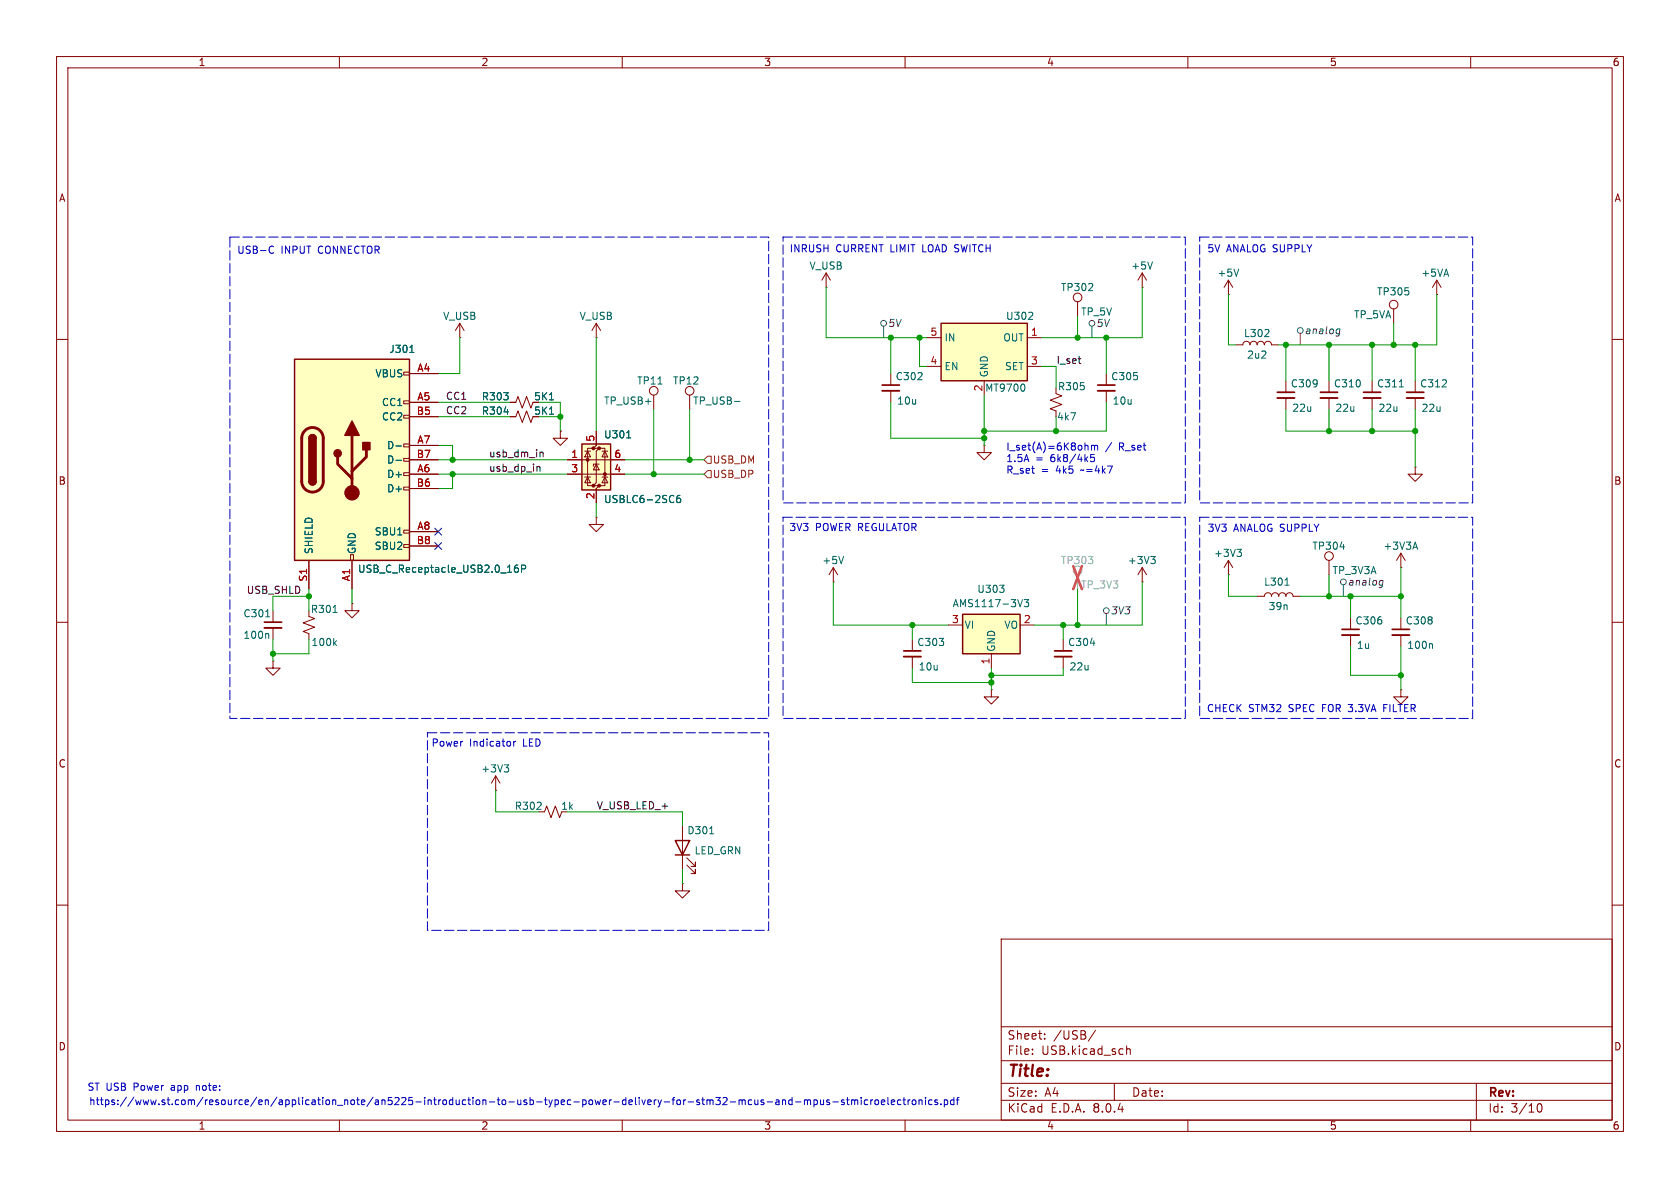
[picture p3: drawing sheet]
<svg xmlns="http://www.w3.org/2000/svg" width="297mm" height="210mm" viewBox="0 0 297 210" stroke-linecap="round" stroke-linejoin="round" font-family="sans-serif">
<g fill="none" stroke="#840000" stroke-width=".18">
<path d="M10 10h277v190h-277zM12 12h273v186h-273zM60 10v2M110 10v2M160 10v2M210 10v2M260 10v2M10 60h2M105.4 59.7h.1M105.4 57.2l.8 1.2M105.4 57.2v2.5M105.4 57.2l-.8 1.2"/>
<path d="M201.9 50.8h.1M201.9 48.3l-.7 1.2M201.9 48.3v2.5M201.9 48.3l.8 1.2M217.2 52.1h.1M217.2 49.5l-.8 1.3M217.2 49.5v2.6M217.2 49.5l.7 1.3M285 60h2M218.4 61h1.3a.64 .64 0 0 1 .6-.7 .64 .64 0 0 1 .7 .7 .64 .64 0 0 1 .6-.7 .64 .64 0 0 1 .6 .7 .64 .64 0 0 1 .7-.7 .64 .64 0 0 1 .6 .7 .64 .64 0 0 1 .7-.7 .64 .64 0 0 1 .6 .7h1.3M250.2 82.6v1.2h1.3l-1.3 1.3-1.3-1.3h1.3M250.2 82.6h.1"/>
<path d="M10 110h2M54.6 109l1 .3-2 .8 2 .8-2 .7 1 .4v1M147.3 102.9h.1M147.3 100.3l-.7 1.3M147.3 100.3v2.6M147.3 100.3l.8 1.3M238.8 109.2v2.1M238.8 112.3v2M247.6 109.2v2.1M247.6 112.3v2M285 110h2M247.6 121.9v1.3h1.3l-1.3 1.3-1.2-1.3h1.2"/>
<path d="M247.6 121.9h.1M10 160h2M285 160h2M177 166h108v32h-108zM60 198v2M110 198v2M160 198v2M177 194.5h108M177 191.5h108M177 187.5h108M177 181.5h108M182.5 186.3v.1"/>
<path d="M182.5 185.5v.1M184.7 183.6v.1M184.7 182.8v.1M193.7 182.1l-1.3 2M197 191.5v3M199.2 184.9v1.5M199.2 185.5l.2-.1 .3 .1 .1 .9M210 198v2M260 198v2M261 191.5v6.5M271.7 195.7l.2-.5 .2-.1a.8 .8 0 0 1 .5 .7 .8 .8 0 0 1-.5 .8l-.2-.1-.2-.5"/>
</g>
<path d="M203.7 46.3l-.4 1.3M219 47.6l-.4 1.2M223.6 59.5h.7M224.3 58.4v.4M149.1 98.4l-.4 1.2M58.9 108.3h.7M59.1 113.6l.4 .5M59.5 113.3l-.5 .5M253.1 113.8l.2 .2v.6" fill="none" stroke="#006464" stroke-width=".18"/>
<path d="M237.2 112.3h3.1M246.1 112.3h3.1" fill="none" stroke="#840000" stroke-width=".33"/>
<path d="M237.2 111.3h3.1M246.1 111.3h3.1" fill="none" stroke="#840000" stroke-width=".3"/>
<path d="M102.9 78.5h5v8.1h-5z" fill="#ffffc2"/>
<g fill="#840000" stroke="#840000" stroke-width=".18">
<circle cx="103.9" cy="81.3" r=".25"/>
<circle cx="104.9" cy="85.9" r=".25"/>
<circle cx="104.9" cy="79.2" r=".25"/>
<circle cx="105.9" cy="85.9" r=".25"/>
<circle cx="105.9" cy="79.2" r=".25"/>
<circle cx="106.9" cy="83.8" r=".25"/>
</g>
<g fill="none" stroke="#840000" stroke-width=".18">
<path d="M81.3 59.7h.1M81.3 57.2l.7 1.2M81.3 57.2v2.5M81.3 57.2l-.8 1.2M90.2 71.1h1l.4-1 .7 2 .8-2 .8 2 .3-1M90.2 73.7h1l.4-1.1 .7 2.1 .8-2.1 .8 2.1 .3-1M103.4 79.8h1M103.9 79.8l.5 1h-1zM104.9 79.2h-1v6.7h1M105.4 76.2v2.5l-.5 .5h1l-.5 .6v5.5l-.5 .6h1l-.5 .5v2.5M105.9 79.2h1v6.7h-1M106.4 79.8h1"/>
<path d="M106.9 79.8l.5 1h-1zM115.6 69.9v2.5M100.3 83.8h10.2M100.3 81.3h10.2M103.4 84.3h1M103.9 84.3l.5 1h-1zM105.4 82l.5 1.1h-1zM105.9 82h-1v.4M106.4 84.3h1M106.9 84.3l.5 1h-1zM48.3 108v2M48.3 111v2"/>
<path d="M62.2 106.7v1.3h1.3l-1.3 1.2-1.2-1.2h1.2M62.2 106.7h.1M161.3 113v2.1M161.3 116.1v2M188 113v2.1M188 116.1v2"/>
<circle cx="115.6" cy="69.1" r=".76"/>
<circle cx="121.9" cy="69.1" r=".76"/>
</g>
<path d="M102.9 78.5h5v8.1h-5z" fill="none" stroke="#840000" stroke-width=".25"/>
<path d="M89.1 72.8h.8M97.1 70.7h.8M97.1 73.2h.8M110.8 77.4h.7M116.3 67.9h.7M129.9 71h.9M120.2 87.6h-.3a.86 .86 0 0 0 0 1.2l.4-.1v-.4l-.2-.2h-.4l-.1 .2M47 109h.7M47.3 112l.2 .2v.6M192.8 113.7h.8" fill="none" stroke="#006464" stroke-width=".18"/>
<path d="M46.7 111h3.1M159.8 116.1h3M186.4 116.1h3.1" fill="none" stroke="#840000" stroke-width=".33"/>
<path d="M46.7 110h3.1M159.8 115.1h3M186.4 115.1h3.1" fill="none" stroke="#840000" stroke-width=".3"/>
<path d="M52.1 63.5h20.3v35.6h-20.3z" fill="#ffffc2"/>
<g fill="none" stroke="#840000" stroke-width=".18">
<path d="M190.5 53.3v2.6M254 52.1h.1M254 49.5l-.8 1.3M254 49.5v2.6M254 49.5l.8 1.3M71.4 78.5h1v.5h-1zM71.4 73.4h1v.5h-1zM71.4 70.9h1v.5h-1zM71.4 65.8h1v.5h-1zM72.4 66h5.1M72.4 71.1h5.1M72.4 78.7h5.1"/>
<path d="M72.4 73.7h5.1M99.1 76.2v1.3h1.2l-1.2 1.2-1.3-1.2h1.3M99.1 76.2h.1M174 78.7v1.3h1.3l-1.3 1.3-1.3-1.3h1.3M174 78.7h.1M186.7 69.6l1 .4-2 .7 2 .8-2 .8 1 .3M195.6 66v2.1M195.6 69.1v2M227.3 67.3v2M227.3 70.4v2M250.2 67.3v2M250.2 70.4v2"/>
<path d="M54.6 99.1v5M62 98h.5v1.1h-.5zM62.2 99.1v5M71.4 96.3h1v.5h-1zM71.4 93.7h1v.5h-1zM71.4 86.1h1v.5h-1zM71.4 83.6h1v.5h-1zM71.4 81h1v.5h-1zM72.4 83.8h5.1M72.4 94h5.1M72.4 86.4h5.1M72.4 81.3h5.1"/>
<path d="M72.4 96.5h5.1M105.4 91.4v1.3h1.3l-1.3 1.3-1.3-1.3h1.3M105.4 91.4h.1M217.2 99.1l-.8 1.2M217.2 99.1v2.5M217.2 99.1l.7 1.2M234.9 99.1v2.5M247.6 97.8l-.7 1.3M247.6 97.8v2.5M247.6 97.8l.8 1.3M48.3 116.8v1.3h1.2l-1.2 1.3-1.3-1.3h1.3M48.3 116.8h.1"/>
<path d="M201.9 102.9h.1M201.9 100.3l-.7 1.3M201.9 100.3v2.6M201.9 100.3l.8 1.3M217.2 101.6h.1M222.2 105.4h1.3a.64 .64 0 0 1 .7-.6 .64 .64 0 0 1 .6 .6 .64 .64 0 0 1 .6-.6 .64 .64 0 0 1 .7 .6 .64 .64 0 0 1 .6-.6 .64 .64 0 0 1 .6 .6 .64 .64 0 0 1 .7-.6 .64 .64 0 0 1 .6 .6h1.3M247.6 100.3h.1M175.3 121.9v1.3h1.2l-1.2 1.3-1.3-1.3h1.3M175.3 121.9h.1"/>
<circle cx="190.5" cy="52.6" r=".76"/>
<circle cx="234.9" cy="98.3" r=".76"/>
</g>
<path d="M52.1 63.5h20.3v35.6h-20.3zM54.6 77.5a.64 .64 0 0 1 .6-.7 .64 .64 0 0 1 .7 .7M54.6 85.1a.64 .64 0 0 0 .6 .6 .64 .64 0 0 0 .7-.6" fill="none" stroke="#840000" stroke-width=".25"/>
<path d="M53.9 76.1a1.9 1.9 0 0 1 2.1-.4 1.9 1.9 0 0 1 1.1 1.8v7.6a1.91 1.91 0 0 1-1.9 1.9 1.91 1.91 0 0 1-1.9-1.9v-7.8l.2-.6zM62.2 77v10.1M64.8 79.5v1.3l-2.6 2.5M59.7 80.8v1.2l2.5 2.6" fill="none" stroke="#840000" stroke-width=".51"/>
<g fill="#840000" stroke="#840000" stroke-width=".25">
<path d="M54.6 85.1h1.3a.64 .64 0 0 1-.7 .6 .64 .64 0 0 1-.6-.6z"/>
<path d="M54.6 77.5h1.3v7.6h-1.3z"/>
<path d="M54.8 77a.64 .64 0 0 1 .7-.1 .64 .64 0 0 1 .4 .6h-1.3z"/>
<path d="M62.2 74.4l1.3 2.6h-2.5z"/>
<path d="M64.1 78.2h1.3v1.3h-1.3z"/>
<circle cx="59.7" cy="80.1" r=".63"/>
</g>
<circle cx="62.2" cy="87.1" r="1.27" fill="#840000" stroke="#840000" stroke-width=".18"/>
<g fill="none" stroke="#006464" stroke-width=".18">
<path d="M70 78.8h1M72.5 62.3h.7M70 81.4h1M91.5 99.9l-.3 .1a.86 .86 0 0 0 0 1.2l.4-.2 .1-.4-.3-.2h-.3l-.2 .2M203.4 98.4h.8l-.4 .5M204 98.9l.2 .2v.3l-.2 .2M218.7 97.1h.8l-.5 .5M219.2 97.6l.3 .2v.3l-.3 .3M236.9 96.7h.8M249.9 96.7h.6M250.2 95.8l.4 1.3M92.2 100.6l.6-.1 .1-.2v-.3l-.7-.1v1.3"/>
<path d="M227.2 103.4h.7"/>
</g>
<path d="M194.1 69.1h3M225.8 70.4h3.1M248.7 70.4h3" fill="none" stroke="#840000" stroke-width=".33"/>
<path d="M194.1 68.1h3M225.8 69.3h3.1M248.7 69.3h3" fill="none" stroke="#840000" stroke-width=".3"/>
<g fill="none" stroke="#a1a1a1" stroke-width=".18">
<path d="M190.5 101.6v2.5"/>
<circle cx="190.5" cy="100.8" r=".76"/>
</g>
<path d="M189.7 100.1l1.6 4M191.3 100.1l-1.6 4" fill="none" stroke="#e65255" stroke-width=".46"/>
<path d="M166.4 57.2h15.2v10.1h-15.2z" fill="#ffffc2"/>
<path d="M166.4 57.2h15.2v10.1h-15.2zM119.4 148.6h2.5l-1.3 2.5zM119.4 151.1h2.5" fill="none" stroke="#840000" stroke-width=".25"/>
<g fill="none" stroke="#840000" stroke-width=".18">
<path d="M146 50.8h.1M146 48.3l.8 1.2M146 48.3v2.5M146 48.3l-.7 1.2M163.8 59.7h2.6M181.6 59.7h2.5M157.5 66v2.1M157.5 69.1v2M163.8 64.8h2.6M174 67.3v2.6M181.6 64.8h2.5M87.6 139.7h.1"/>
<path d="M87.6 137.2l-.7 1.2M87.6 137.2v2.5M87.6 137.2l.8 1.2M95.2 143.5h1.1l.3-1 .8 2 .8-2 .7 2 .4-1M120.6 156.2v1.3h1.3l-1.3 1.3-1.2-1.3h1.2M120.6 156.2h.1M120.6 146.1v7.6M121.4 152.9l1.5 1.5v-.7v.7h-.7M121.4 151.6l1.5 1.6v-.8v.8h-.7"/>
</g>
<path d="M181.8 56.5h.8M182.5 55.3v.4M181.1 68l.1 .4-.1 .6M89.1 135.2h.8l-.4 .5M89.7 135.7l.2 .2v.3l-.2 .3M125.5 147.4h.7" fill="none" stroke="#006464" stroke-width=".18"/>
<path d="M156 69.1h3" fill="none" stroke="#840000" stroke-width=".33"/>
<path d="M156 68.1h3" fill="none" stroke="#840000" stroke-width=".3"/>
<path d="M170.2 108.6h10.1v7h-10.1z" fill="#ffffc2"/>
<path d="M170.2 108.6h10.1v7h-10.1z" fill="none" stroke="#840000" stroke-width=".25"/>
<g fill="none" stroke="#840000" stroke-width=".18">
<path d="M72.4 66h5.1M72.4 71.1h5.1M72.4 78.7h5.1M72.4 73.7h5.1M90.2 71.1h1M90.2 73.7h1M99.1 76.2h.1M105.4 76.2v2.5M234.9 67.3v2M234.9 70.4v2M242.6 67.3v2M242.6 70.4v2"/>
<path d="M54.6 99.1v5M62.2 99.1v5M72.4 83.8h5.1M72.4 94h5.1M72.4 86.4h5.1M72.4 81.3h5.1M72.4 96.5h5.1M100.3 83.8h2.6M100.3 81.3h2.6M105.4 86.4v2.5M107.9 83.8h2.6M107.9 81.3h2.6"/>
<path d="M167.6 110.5h2.6M175.3 115.6v2.5M180.3 110.5h2.6"/>
<circle cx="246.4" cy="53.8" r=".76"/>
</g>
<g fill="none" stroke="#006464" stroke-width=".18">
<path d="M70 78.8h1M72.5 62.3h.7M89.1 72.8h.8M97.1 73.2h.8M97.1 70.7h.8M110.8 77.4h.7M247.4 68.4h.7M70 81.4h1M91.5 99.9l-.3 .1a.86 .86 0 0 0 0 1.2l.4-.2 .1-.4-.3-.2h-.3l-.2 .2M120.2 87.6h-.3a.86 .86 0 0 0 0 1.2l.4-.1v-.4l-.2-.2h-.4l-.1 .2M92.2 100.6l.6-.1 .1-.2v-.3l-.7-.1v1.3M176.7 103.4h.8l-.4 .5"/>
<path d="M177.4 104.1v.5M180.8 106l-.5 1.3M181.1 106h.8l-.5 .5 .4 .1v.5l-.2 .2-.5-.2"/>
</g>
<path d="M233.4 70.4h3.1M241 70.4h3.1" fill="none" stroke="#840000" stroke-width=".33"/>
<path d="M233.4 69.3h3.1M241 69.3h3.1" fill="none" stroke="#840000" stroke-width=".3"/>
<g fill="none" stroke="#484848" stroke-width=".18">
<path d="M156.2 57.7v2M193 57.7v2M229.9 58.9v2.1M236.5 58.2h.4M236.8 58.9l-.4 .1M236.9 58.2l-.2 1-.2 .2M195.6 108.5v2M237.5 103.4v2M244.1 102.6l.4 .1M244.4 103.4h-.4M244.5 102.6l-.1 1-.3 .3"/>
<circle cx="156.2" cy="57.2" r=".51"/>
<circle cx="193" cy="57.2" r=".51"/>
<circle cx="229.9" cy="58.4" r=".51"/>
<circle cx="195.6" cy="108" r=".51"/>
<circle cx="237.5" cy="102.9" r=".51"/>
</g>
<path d="M125.1 83.2h.6v1.3h-.6l-.6-.7zM125.1 80.6h.6v1.3h-.6l-.6-.6z" fill="none" stroke="#725600" stroke-width=".18"/>
<path d="M95 82.5h.4l.1 .8M95.5 80l.2-.1 .3 .1v.8" fill="none" stroke="#0f0f0f" stroke-width=".18"/>
<g fill="none" stroke="#0000c2" stroke-width=".18">
<path d="M47.8 43.6l.3-.1 .3 .1M48.4 44.7l-.3 .1-.3-.1M192 78.7l.4 .2v.7M193 78.8l.3-.1 .2 .2M193 78.7v.9M193.5 78.9l.2-.2 .3 .1v.8M193.5 78.9v.7M193.4 80.3h-.6v.6l.2-.1 .4 .1 .1 .2-.1 .4-.1 .1-.5-.1M90.8 131.1v.8M91.2 131.1l-.4 .2M244.6 125.1h.5M245.2 124.5h-.6v1.3"/>
<path d="M132.9 194.5l-.4-.1-.2 .3 .1 .5h.5M133.4 194.4l.1 .8 .3 .1 .2-.1M134 194.4v.9M135 194.5l-.3-.1-.2 .2 .1 .2 .4 .1v.3h-.5M135.6 194.8h1M137.2 194.5h.5v.8M137.7 194.7l-.4 .1-.2 .2 .2 .3 .4-.1M138.3 194.5l.2-.1 .3 .1 .1 .8M138.3 194.4v.9M140 194.5l-.3-.1-.3 .3 .1 .5h.5M140 194v1.3M140.6 194.8h1"/>
<path d="M142.2 194.5l.4-.1 .2 .2M142.2 194.4v.9M142.8 194.6l.1-.2 .3 .1 .1 .8M142.8 194.6v.7M143.9 194.5l.4-.1 .2 .3-.1 .5h-.5M143.9 194.4v1.3M145.1 194.4v.8l.3 .1 .2-.1M145.6 194.4v.9M146.6 194.5l-.3-.1-.2 .2 .1 .2 .4 .1v.3h-.5M147.2 194.8h1M149.2 194.5l-.3-.1-.2 .2 .1 .2 .4 .1v.3h-.5M149.6 194.4h.5"/>
<path d="M149.8 194v1.1l.3 .2M150.6 194.5l.3-.1 .2 .2M150.6 194.4v.9M151.1 194.6l.2-.2 .3 .1v.8M151.1 194.6v.7M152.2 194v.1M152.2 194.4v.9M153.4 194.5l-.4-.1-.2 .3 .1 .5h.5M153.9 194.4v.9M154.3 194.4l-.4 .3M154.8 194.5l.3-.1 .2 .3v.3l-.2 .3-.3-.1-.1-.2zM155.8 194.9l.6-.2v-.2l-.4-.1-.2 .2 .1 .6h.5"/>
<path d="M157 194v1.1l.1 .2M157.6 194.9l.6-.2-.1-.2-.3-.1-.2 .2v.6h.5M159.3 194.5l-.4-.1-.2 .3 .1 .5h.5M159.6 194.4h.5M159.8 194v1.1l.3 .2M160.5 194.4v.9M160.9 194.4l-.4 .3M161.4 194.5l.3-.1 .2 .3v.3l-.2 .3-.3-.1-.1-.2zM162.5 194.5l.2-.1 .3 .1v.8M162.5 194.4v.9M163.6 194v.1M163.6 194.4v.9"/>
<path d="M164.8 194.5l-.4-.1-.2 .3 .1 .5h.5M165.7 194.5l-.3-.1-.1 .2v.2l.4 .1v.3h-.4M166.3 195.2v.1M166.9 194.5l.4-.1 .2 .3-.1 .5h-.5M166.9 194.4v1.3M168.6 194.5l-.3-.1-.3 .3 .2 .5h.4M168.6 194v1.3M169.1 194.4h.4M169.5 194l-.3 .2v1.1"/>
</g>
<path d="M40.6 41.9h95.3v85.1h-95.3zM138.4 41.9h71.1v47h-71.1zM212.1 41.9h48.2v47h-48.2zM138.4 91.4h71.1v35.6h-71.1zM212.1 91.4h48.2v35.6h-48.2zM75.6 129.5h60.3v35h-60.3z" fill="none" stroke="#0000c2" stroke-width=".18" stroke-dasharray="1.7 .6"/>
<g fill="none" stroke="#009600" stroke-width=".18">
<path d="M81.3 59.7v6.3h-3.8M105.4 59.7v16.5M146 50.8v8.9h17.8M157.5 59.7v6.3M162.6 59.7v5.1h1.2M190.5 55.9v3.8M195.6 59.7v6.3M201.9 50.8v8.9h-17.8M217.2 52.1v8.9h1.2M246.4 57.2v3.8M254 52.1v8.9h-27.9M77.5 73.7h12.7"/>
<path d="M77.5 71.1h12.7M77.5 78.7h2.5v2.6M95.2 71.1h3.9v5.1M95.2 73.7h3.9M115.6 72.4v11.4M121.9 72.4v8.9M157.5 71.1v6.4h16.5M174 69.9v8.8M184.1 64.8h2.6v3.8M186.7 73.7v2.5M195.6 71.1v5.1h-21.6M227.3 72.4v3.8h22.9"/>
<path d="M227.3 61v6.3M234.9 61v6.3M234.9 72.4v3.8M242.6 61v6.3M242.6 72.4v3.8M250.2 61v6.3M250.2 72.4v10.2M77.5 83.8h22.8M77.5 81.3h22.8M80 83.8v2.6h-2.5M105.4 88.9v2.5M110.5 83.8h14"/>
<path d="M110.5 81.3h14M48.3 113v3.8M54.6 105.4h-6.3v2.6M54.6 113v2.6h-6.3M54.6 104.1v3.9M62.2 104.1v2.6M147.3 102.9v7.6h20.3M161.3 118.1v2.6h14M161.3 110.5v2.5M175.3 118.1v3.8M188 118.1v1.3h-12.7M188 110.5v2.5"/>
<path d="M190.5 104.1v6.4M201.9 102.9v7.6h-19M217.2 101.6v3.8h5M229.9 105.4h17.7M234.9 101.6v3.8M238.8 105.4v3.8M238.8 114.3v5.1h8.8M247.6 100.3v8.9M247.6 114.3v7.6M87.6 139.7v3.8h7.6M100.3 143.5h20.3v2.6M120.6 153.7v2.5"/>
</g>
<path d="M76.9 93.4l1.2 1.2M76.9 95.9l1.2 1.2M78.1 93.4l-1.2 1.2M78.1 95.9l-1.2 1.2" fill="none" stroke="#000084" stroke-width=".18"/>
<g fill="#009600" stroke="#009600" stroke-width=".18">
<circle cx="247.6" cy="105.4" r=".46"/>
<circle cx="234.9" cy="76.2" r=".46"/>
<circle cx="247.6" cy="119.4" r=".46"/>
<circle cx="238.8" cy="105.4" r=".46"/>
<circle cx="234.9" cy="105.4" r=".46"/>
<circle cx="161.3" cy="110.5" r=".46"/>
<circle cx="121.9" cy="81.3" r=".46"/>
<circle cx="175.3" cy="120.7" r=".46"/>
<circle cx="175.3" cy="119.4" r=".46"/>
<circle cx="188" cy="110.5" r=".46"/>
<circle cx="99.1" cy="73.7" r=".46"/>
<circle cx="157.5" cy="59.7" r=".46"/>
<circle cx="115.6" cy="83.8" r=".46"/>
<circle cx="186.7" cy="76.2" r=".46"/>
<circle cx="174" cy="76.2" r=".46"/>
<circle cx="190.5" cy="110.5" r=".46"/>
<circle cx="80" cy="81.3" r=".46"/>
<circle cx="80" cy="83.8" r=".46"/>
<circle cx="195.6" cy="59.7" r=".46"/>
<circle cx="242.6" cy="76.2" r=".46"/>
<circle cx="250.2" cy="76.2" r=".46"/>
<circle cx="246.4" cy="61" r=".46"/>
<circle cx="250.2" cy="61" r=".46"/>
<circle cx="227.3" cy="61" r=".46"/>
<circle cx="234.9" cy="61" r=".46"/>
<circle cx="242.6" cy="61" r=".46"/>
<circle cx="48.3" cy="115.6" r=".46"/>
<circle cx="54.6" cy="105.4" r=".46"/>
<circle cx="174" cy="77.5" r=".46"/>
<circle cx="162.6" cy="59.7" r=".46"/>
<circle cx="190.5" cy="59.7" r=".46"/>
</g>
<text font-size="2.8" fill="#840000" x="178" y="190.9">Title:</text>
<g font-size="2.1" fill="#840000">
<text x="178" y="184">Sheet:</text>
<text x="186.2" y="184">/USB/</text>
<text x="178" y="186.7">File:</text>
<text x="184.1" y="186.7">USB.kicad_sch</text>
<text x="178" y="196.9">KiCad</text>
<text x="178" y="194.1">Size:</text>
<text x="184.7" y="194.1">A4</text>
<text x="185.7" y="196.9">E.D.A.</text>
<text x="193.3" y="196.9">8.0.4</text>
<text x="200" y="194.1">Date:</text>
<text x="263" y="194.3">Rev:</text>
<text x="263" y="196.9">Id:</text>
<text x="267.1" y="196.9">3/10</text>
</g>
<g font-size="1.8" fill="#840000">
<text x="35" y="11.9">1</text>
<text x="85" y="11.9">2</text>
<text x="135" y="11.9">3</text>
<text x="185" y="11.9">4</text>
<text x="235" y="11.9">5</text>
<text x="285" y="11.9">6</text>
<text x="10.3" y="35.9">A</text>
<text x="285.3" y="35.9">A</text>
<text x="94.3" y="71">5K1</text>
<text x="94.3" y="73.5">5K1</text>
<text x="10.3" y="85.9">B</text>
<text x="285.3" y="85.9">B</text>
<text x="10.3" y="135.9">C</text>
<text x="285.3" y="135.9">C</text>
<text x="10.3" y="185.9">D</text>
<text x="285.3" y="185.9">D</text>
<text x="35" y="199.9">1</text>
<text x="85" y="199.9">2</text>
<text x="135" y="199.9">3</text>
<text x="185" y="199.9">4</text>
<text x="235" y="199.9">5</text>
<text x="285" y="199.9">6</text>
</g>
<g font-size="1.8" fill="#0000c2">
<text x="41.8" y="45.1">USB-C</text>
<text x="49.7" y="45.1">INPUT</text>
<text x="56.3" y="45.1">CONNECTOR</text>
<text x="139.5" y="44.8">INRUSH</text>
<text x="147.8" y="44.8">CURRENT LIMIT</text>
<text x="163.3" y="44.8">LOAD SWITCH</text>
<text x="213.4" y="44.8">5V</text>
<text x="216.8" y="44.8">ANALOG SUPPLY</text>
<text x="177.8" y="79.8">I_set(A)=6K8ohm</text>
<text x="177.8" y="81.9">1.5A</text>
<text x="177.8" y="83.9">R_set</text>
<text x="183.1" y="81.9">=</text>
<text x="184.1" y="83.9">=</text>
<text x="185.8" y="81.9">6k8/4k5</text>
<text x="186.8" y="83.9">4k5</text>
<text x="191.4" y="83.9">~=4k7</text>
<text x="195.4" y="79.8">/</text>
<text x="197.9" y="79.8">R_set</text>
<text x="139.5" y="94.1">3V3</text>
<text x="144.1" y="94.1">POWER REGULATOR</text>
<text x="213.4" y="94.2">3V3</text>
<text x="218.1" y="94.2">ANALOG SUPPLY</text>
<text x="213.3" y="126.1">CHECK</text>
<text x="220.7" y="126.1">STM32</text>
<text x="227.9" y="126.1">SPEC</text>
<text x="234" y="126.1">FOR 3.3VA</text>
<text x="245.2" y="126.1">FILTER</text>
<text x="76.2" y="132.2">Power</text>
<text x="83" y="132.2">Indicator</text>
<text x="92.6" y="132.2">LED</text>
<text x="15.4" y="193">ST USB</text>
<text x="15.7" y="195.6">https://www.st.com/resource/en/application_note/an5225-introduction-to-usb-typec-power-delivery-for-stm32-mcus-and-mpus-stmicroelectronics.pdf</text>
<text x="23.7" y="193">Power</text>
<text x="30.5" y="193">app</text>
<text x="35.1" y="193">note:</text>
</g>
<g font-size="1.8" fill="#006464">
<text x="143" y="47.9">V_USB</text>
<text x="199.9" y="47.9">+5V</text>
<text x="187.5" y="51.7">TP302</text>
<text x="215.1" y="49.1">+5V</text>
<text x="243.3" y="52.4">TP305</text>
<text x="251.2" y="49.1">+5VA</text>
<text x="78.2" y="56.7">V_USB</text>
<text x="102.4" y="56.7">V_USB</text>
<text x="177.8" y="56.7">U302</text>
<text x="191" y="56">TP_5V</text>
<text x="219.8" y="59.8">L302</text>
<text x="239.3" y="56.5">TP_5VA</text>
<text x="68.7" y="62.6">J301</text>
<text x="166.9" y="65.6">EN</text>
<text x="166.9" y="60.6">IN</text>
<text x="177.3" y="60.6">OUT</text>
<text x="177.6" y="65.6">SET</text>
<text x="220.4" y="63.6">2u2</text>
<text x="66.3" y="66.9">VBUS</text>
<text x="67.4" y="72">CC1</text>
<text x="85.1" y="71">R303</text>
<text x="106.7" y="71.7">TP_USB+</text>
<text x="112.5" y="68.2">TP11</text>
<text x="118.9" y="68.2">TP12</text>
<text x="122.4" y="71.7">TP_USB-</text>
<text x="158.3" y="67.4">C302</text>
<text x="158.5" y="71.7">10u</text>
<text x="174.1" y="69.4">MT9700</text>
<text x="174.9" y="66.8" transform="rotate(-90 174.9 66.8)">GND</text>
<text x="186.9" y="69.2">R305</text>
<text x="196.4" y="67.4">C305</text>
<text x="196.6" y="71.7">10u</text>
<text x="228.1" y="68.7">C309</text>
<text x="235.7" y="68.7">C310</text>
<text x="243.3" y="68.7">C311</text>
<text x="251" y="68.7">C312</text>
<text x="67.4" y="74.5">CC2</text>
<text x="85.1" y="73.5">R304</text>
<text x="106.7" y="77.7">U301</text>
<text x="186.8" y="74.5">4k7</text>
<text x="228.4" y="73">22u</text>
<text x="236" y="73">22u</text>
<text x="243.6" y="73">22u</text>
<text x="251.2" y="73">22u</text>
<text x="68.3" y="79.6">D-</text>
<text x="68.3" y="82.1">D-</text>
<text x="68.3" y="84.7">D+</text>
<text x="68.3" y="87.2">D+</text>
<text x="106.7" y="89.1">USBLC6-2SC6</text>
<text x="66.2" y="94.8">SBU1</text>
<text x="55.5" y="98" transform="rotate(-90 55.5 98)">SHIELD</text>
<text x="63.1" y="98" transform="rotate(-90 63.1 98)">GND</text>
<text x="63.2" y="101.4">USB_C_Receptacle_USB2.0_16P</text>
<text x="66.2" y="97.4">SBU2</text>
<text x="145.3" y="99.9">+5V</text>
<text x="199.3" y="99.9">+3V3</text>
<text x="214.5" y="98.7">+3V3</text>
<text x="231.9" y="97.4">TP304</text>
<text x="235.5" y="101.7">TP_3V3A</text>
<text x="244.5" y="97.4">+3V3A</text>
<text x="168.3" y="107.5">AMS1117-3V3</text>
<text x="172.7" y="105">U303</text>
<text x="223.4" y="103.7">L301</text>
<text x="42.9" y="109.3">C301</text>
<text x="42.9" y="113.1">100n</text>
<text x="54.9" y="108.6">R301</text>
<text x="170.4" y="111.4">VI</text>
<text x="177.5" y="111.4">VO</text>
<text x="224.2" y="108.1">39n</text>
<text x="239.5" y="110.6">C306</text>
<text x="248.4" y="110.6">C308</text>
<text x="55" y="114.4">100k</text>
<text x="162.1" y="114.4">C303</text>
<text x="162.3" y="118.7">10u</text>
<text x="176.1" y="115.3" transform="rotate(-90 176.1 115.3)">GND</text>
<text x="188.7" y="114.4">C304</text>
<text x="189" y="118.7">22u</text>
<text x="239.8" y="114.9">1u</text>
<text x="248.7" y="114.9">100n</text>
<text x="85" y="136.8">+3V3</text>
<text x="90.9" y="143.4">R302</text>
<text x="99.1" y="143.4">1k</text>
<text x="121.4" y="147.7">D301</text>
<text x="122.7" y="151.2">LED_GRN</text>
</g>
<g font-size="1.8" fill="#484848">
<text x="156.9" y="58">5V</text>
<text x="193.7" y="58">5V</text>
<text x="230.6" y="59.3">analog</text>
<text x="238.2" y="103.7">analog</text>
<text x="196.3" y="108.8">3V3</text>
</g>
<g font-size="1.8" fill="#a90000">
<text x="164.4" y="59.4">5</text>
<text x="182.2" y="59.4">1</text>
<text x="73.7" y="65.8">A4</text>
<text x="164.4" y="64.5">4</text>
<text x="182.2" y="64.5">3</text>
<text x="73.7" y="70.9">A5</text>
<text x="173.7" y="69.3" transform="rotate(-90 173.7 69.3)">2</text>
<text x="73.6" y="73.4">B5</text>
<text x="73.6" y="81">B7</text>
<text x="73.7" y="83.6">A6</text>
<text x="73.7" y="78.5">A7</text>
<text x="100.9" y="81">1</text>
<text x="100.9" y="83.6">3</text>
<text x="105.2" y="78.2" transform="rotate(-90 105.2 78.2)">5</text>
<text x="108.5" y="83.6">4</text>
<text x="108.5" y="81">6</text>
<text x="73.6" y="86.1">B6</text>
<text x="105.2" y="88.3" transform="rotate(-90 105.2 88.3)">2</text>
<text x="73.7" y="93.7">A8</text>
<text x="73.6" y="96.3">B8</text>
<text x="54.4" y="102.9" transform="rotate(-90 54.4 102.9)">S1</text>
<text x="62" y="102.9" transform="rotate(-90 62 102.9)">A1</text>
<text x="168.2" y="110.2">3</text>
<text x="180.9" y="110.2">2</text>
<text x="175" y="117.5" transform="rotate(-90 175 117.5)">1</text>
</g>
<g font-size="1.8" fill="#0f0f0f">
<text x="186.7" y="64.4">I_set</text>
<text x="78.7" y="70.8">CC1</text>
<text x="78.7" y="73.3">CC2</text>
<text x="86.4" y="80.9">usb_dm_in</text>
<text x="86.4" y="83.5">usb_dp_in</text>
<text x="43.5" y="105.1">USB_SHLD</text>
<text x="105.4" y="143.2">V_USB_LED_+</text>
</g>
<g font-size="1.8" fill="#725600">
<text x="125.9" y="82.1">USB_DM</text>
<text x="125.9" y="84.7">USB_DP</text>
</g>
<g font-size="1.8" fill="#989898">
<text x="187.5" y="99.9">TP303</text>
<text x="191" y="104.2">TP_3V3</text>
</g>
</svg>
